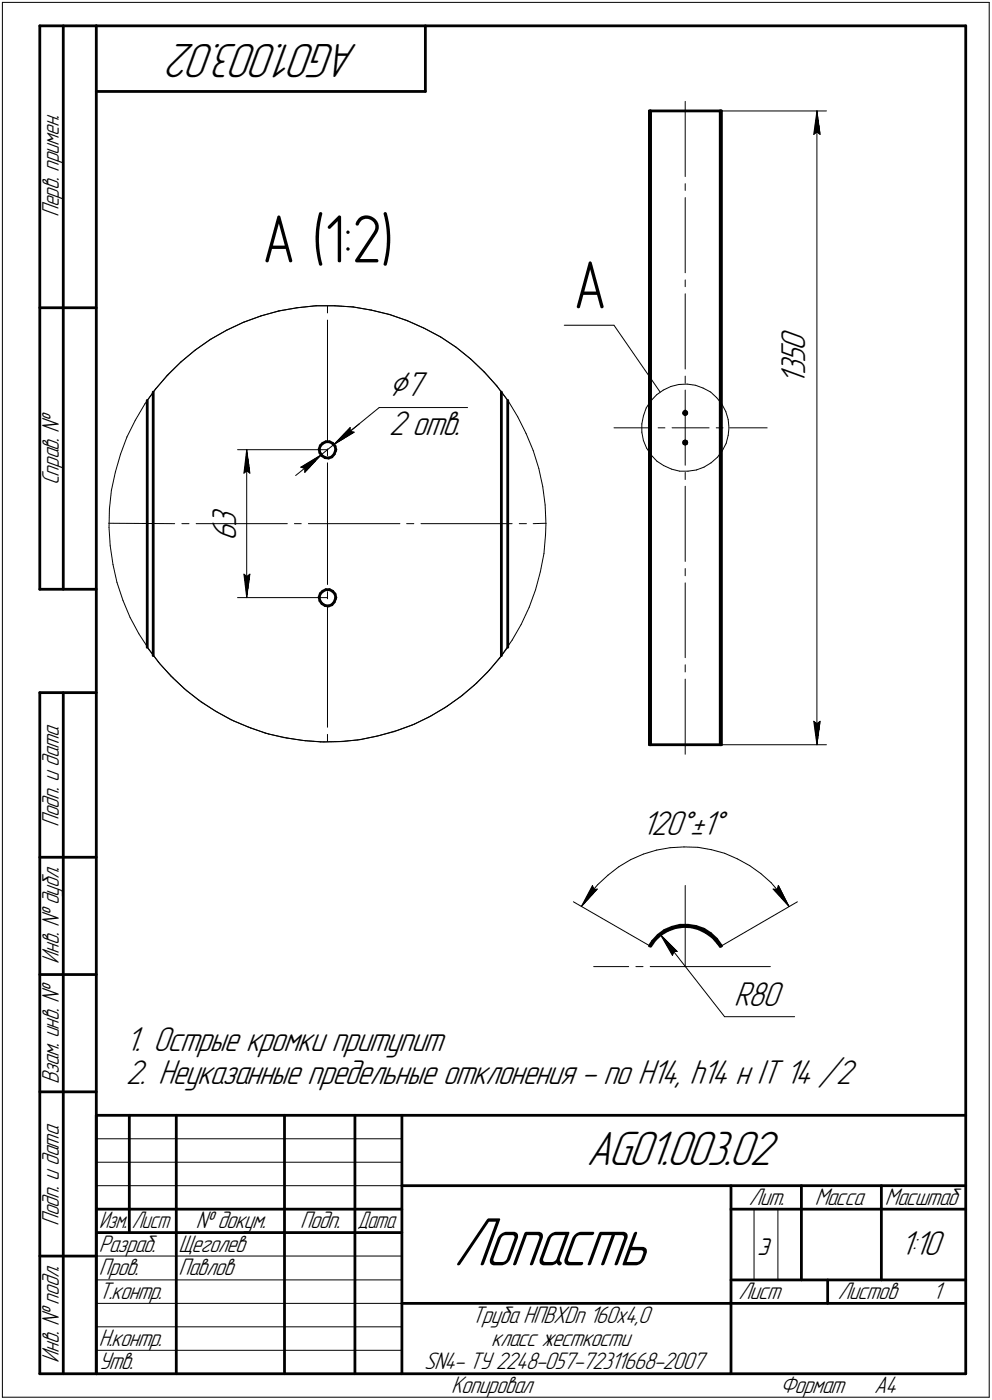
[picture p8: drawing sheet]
<svg xmlns="http://www.w3.org/2000/svg" width="211mm" height="298mm" viewBox="0 0 211 298" stroke-linecap="round" stroke-linejoin="round" font-family="sans-serif">
<g fill="none" stroke="#000" stroke-width=".21">
<path d="M.5 .5v297zM.5 .5h210zM210.5 .5v297zM145.8 39.1v1.5zM145.8 21.6v16zM153.2 23.6h22.7zM173.1 28.6l.7-.5zM173.8 23.6l.7 5zM173.8 28.1l.7 .5zM173.8 23.6l-.7 5zM173.8 23.6v135zM145.8 59.6v1.4z"/>
<path d="M145.8 42.1v16zM35.6 79.9l2.8-2.8zM35.6 79.9l-2.6 3.1zM35.7 79.8l-2.6 3zM38.4 77.1l3.1-2.5zM38.5 77l3.1-2.5zM38.5 77l-2.8 2.8zM41.5 74.6l3.2-2.3zM41.6 74.5l3.3-2.3zM44.7 72.3l3.5-1.9zM44.9 72.2l3.4-1.9zM48.2 70.4l3.5-1.7z"/>
<path d="M48.3 70.3l3.6-1.7zM51.7 68.7l3.8-1.4zM51.9 68.6l3.7-1.4zM55.5 67.3l3.8-1.1zM55.6 67.2l3.8-1zM59.3 66.2l3.9-.7zM59.4 66.2l3.9-.7zM63.2 65.5l3.9-.4zM63.3 65.5l4-.4zM67.1 65.1h4zM67.3 65.1h4zM69.7 68.2v25.9z"/>
<path d="M69.7 65.2v1.4zM71.1 65.1l4 .3zM71.3 65.1l3.9 .3zM75.1 65.4l3.9 .6zM75.2 65.4l3.9 .6zM79 66l3.8 1zM79.1 66l3.9 1zM82.8 67l3.8 1.2zM83 67l3.7 1.3zM86.6 68.2l3.6 1.6zM86.7 68.3l3.6 1.6zM90.2 69.8l3.5 1.9z"/>
<path d="M90.3 69.9l3.5 1.9zM93.7 71.7l3.3 2.2zM93.8 71.8l3.3 2.2zM97 73.9l3.1 2.5zM97.1 74l3.1 2.5zM100.1 76.4l2.9 2.8zM100.2 76.5l2.9 2.7zM103 79.2l2.6 2.8zM103.1 79.2l2.6 3zM120.1 69.3h10.5zM130.6 69.3l9.9 14.2zM145.8 62.6v16z"/>
<path d="M25.7 96.7l-1.1 3.8zM27 93l-1.3 3.7zM28.8 89.5l-1.8 3.5zM30.8 86l-2 3.5zM33 83l-1.7 2.3zM33.1 82.8l-2.3 3.2zM50.5 95.8h19.2zM52.5 95.8l.7 5zM52.5 95.8l-.6 5zM52.5 95.8v31.5zM64 99.5l4.3-2.6zM64 99.5l.9 .2z"/>
<path d="M64.9 99.7v.9zM68.3 96.9l-3.4 3.7zM68.3 96.9l2.7-2.2zM69.7 98.6v25.9zM69.7 95.6v1.4zM71 94.7l4.4-2.7zM71 94.7l5.5-4.4zM71 94.7l9.7-7.9zM74.5 91.9l.9 .1zM74.5 91v.9zM74.5 91l-3.5 3.7zM80.7 86.8h18.8z"/>
<path d="M105.6 82l2.4 3.3zM105.7 82.2l2.4 3.1zM108.1 85.3l2.1 3.4zM110.2 88.7l1.7 3.6zM111.9 92.3l1.6 3.6zM113.5 95.9l1.1 3.8zM114.6 99.7l.9 3.9zM130.6 91.1h7.9zM136.6 90.3v1.7zM136.6 92l.3 1.8zM136.9 88.6l-.3 1.7zM136.9 93.8l.7 1.6z"/>
<path d="M137.5 86.9l-.6 1.7zM137.6 95.4l1 1.5zM138.4 85.4l-.9 1.5zM138.6 96.9l1.2 1.3zM139.7 84.1l1.4-1zM139.7 84.1l-1.3 1.3zM139.8 98.2l1.4 .9zM140 91.1h1.5zM141.1 83.1l1.6-.8zM141.2 99.1l1.7 .8zM142.7 82.3l1.7-.4zM142.9 99.9l1.7 .4z"/>
<path d="M143 91.1h7.9zM144.4 81.9l1.8-.1zM145.8 83.1v16zM145.8 80.1v1.5zM146.2 81.8l1.8 .2zM148 82l1.6 .6zM149.6 82.6l1.6 .9zM149.8 99.5l1.5-.9zM151.2 83.5l1.3 1.2zM151.3 98.6l1.4-1.2zM152.4 91.1h1.4zM152.5 84.7l1.1 1.3z"/>
<path d="M153.6 86l.8 1.6zM153.7 96l-1 1.4zM154.4 87.6l.5 1.7zM154.5 94.4l-.8 1.6zM154.9 89.3l.2 1.8zM154.9 92.7l-.4 1.7zM155.1 91.1l-.2 1.6zM155.4 91.1h7.8zM23.1 111.4l14.1 .1zM23.2 112.4l.3 3.8zM23.3 108.4l-.1 4zM23.5 116.2l.5 4z"/>
<path d="M23.7 104.4l-.4 4zM24.6 100.5l-.9 3.9zM38.7 111.5h1.5zM41.7 111.5h19.4zM51.9 100.8l.6-.6zM52.5 100.2l.7 .6zM62.7 111.5h1.4zM62.9 101.3l5.4-4.4zM65.6 111.5h19.5zM86.5 111.5h1.6zM89.6 111.5h19.4zM110.5 111.5h1.5z"/>
<path d="M113.5 111.5l2.7-.1zM115.5 103.6l.5 3.9zM115.7 117.9l-.7 3.9zM116 107.5l.2 4zM116.1 113.9l-.4 4zM116.2 111.5l-.1 2.4zM144.6 100.3h1.8zM145.8 103.5v16zM145.8 100.6v1.5zM146.4 100.3l1.8-.2zM148.2 100.1l1.6-.6zM24 120.2l.9 3.8z"/>
<path d="M24.9 124l1.3 3.8zM26.2 127.8l1.5 3.7zM27.7 131.5l1.8 3.5zM29.5 135l2.2 3.3zM31.3 137.8l2.4 3.2zM31.7 138.3l2.4 3.2zM50.5 127.3h19.2zM51.9 122.3l.6 5zM51.9 122.3l.6 .5zM52.5 122.8l.7-.5zM53.2 122.3l-.7 5zM69.7 128.9v26z"/>
<path d="M69.7 126v1.5zM106.7 139.6l-2.6 3.1zM108 137.8l-1.7 2.3zM109 136.3l-2.3 3.3zM110.9 132.9l-1.9 3.4zM112.6 129.3l-1.7 3.6zM114 125.6l-1.4 3.7zM115 121.8l-1 3.8zM145.8 124.1v15.9zM145.8 121.1v1.5zM33.7 141l2.6 2.9zM34.1 141.5l2.7 2.9z"/>
<path d="M36.3 143.9l2.9 2.7zM36.8 144.4l2.9 2.7zM39.2 146.6l3.1 2.5zM39.7 147.1l3.1 2.4zM42.3 149.1l3.3 2.2zM42.8 149.5l3.4 2.1zM45.6 151.3l3.5 1.9zM46.2 151.6l3.5 1.9zM49.1 153.2l3.6 1.6zM49.7 153.5l3.6 1.5zM52.7 154.8l3.8 1.3zM53.3 155l3.8 1.3z"/>
<path d="M56.5 156.1l3.9 1zM57.1 156.3l3.9 .8zM60.4 157.1l3.9 .5zM61 157.1l3.9 .6zM64.3 157.6l3.9 .4zM64.9 157.7l4 .3zM68.2 158l4-.1zM68.9 158l4-.1zM69.7 156.4v1.5zM72.2 157.9l3.9-.3zM72.9 157.9l3.9-.4zM76.1 157.6l3.9-.8z"/>
<path d="M76.8 157.5l3.9-.9zM80 156.8l3.9-1zM80.7 156.6l3.8-1.1zM83.9 155.8l3.7-1.4zM84.5 155.5l3.7-1.3zM87.6 154.4l3.6-1.7zM88.2 154.2l3.6-1.8zM91.2 152.7l3.5-2zM91.8 152.4l3.4-2zM94.7 150.7l3.2-2.3zM95.2 150.4l3.2-2.3zM97.9 148.4l3-2.5z"/>
<path d="M98.4 148.1l3-2.6zM100.9 145.9l2.8-2.7zM104.1 142.7l-2.7 2.8zM106.3 140.1l-2.6 3.1zM145.8 144.6v16zM145.8 141.6v1.5zM153.2 158.6h22.7zM173.1 153.6l.7 5zM173.1 153.6l.7 .5zM173.8 154.1l.7-.5zM174.5 153.6l-.7 5zM122 192l16.4 9.5z"/>
<path d="M125.3 190.6l-1.6 2.4zM126.1 188.6l-2.4 4.4zM126.1 188.6l.2 .8zM126.3 189.4l.8-.1zM127.1 189.3l-3.4 3.7zM127.2 188.4l-1.9 2.2zM127.2 188.4l2.2-2zM129.4 186.4l2.3-1.8zM131.7 184.6l2.5-1.6zM134.2 183l2.7-1.1zM136.9 181.9l2.8-.9zM139.7 181l2.9-.5z"/>
<path d="M140.5 199.1l3.6 3.5zM140.5 199.1l2.6 4.4zM140.5 199.1l13.7 17.4zM142.6 180.5l2.9-.2zM145.5 180.3l3 .1zM145.8 188.6v17.2zM148.5 180.4l2.9 .5zM151.4 180.9l2.8 .8zM154.2 181.7l2.7 1.2zM156.9 182.9l2.6 1.4zM159.5 184.3l2.4 1.7zM161.9 186l2.2 2z"/>
<path d="M164.1 188l1.8 2.2zM164.5 189.3l3.4 3.7zM164.5 189.3l.9 .1zM165.6 188.6l-.2 .8zM165.6 188.6l2.3 4.4zM165.9 190.2l1.7 2.4zM167.6 192.6l.3 .4zM126.3 205.8h7.5zM135.3 205.8h1.5zM138.3 205.8h7.5zM143.3 202.6h.8zM143.3 202.6l-.2 .9z"/>
<path d="M145.8 205.8h18.1zM153.5 201.4l16.2-9.4zM154.2 216.5h14.9zM20.5 247.5h65zM20.5 252.5h65zM20.5 242.5h65zM160.4 257.5v15zM165.5 257.5v15zM20.5 267.5h65zM20.5 272.5h65zM20.5 277.5h65zM.5 297.5h210z"/>
<path d="M20.5 282.5h65zM20.5 287.5h65z"/>
</g>
<g fill="#000" stroke="#000" stroke-width=".21">
<path d="M173.7 24.9h.1zM173.7 25h.1zM173.7 25.1h.1zM173.7 25.1h.1zM173.7 25.2h.1zM173.7 25.3h.1zM173.7 25.4h.1zM173.7 25.5h.1zM173.6 25.6h.2zM173.6 25.7h.2zM173.6 25.7h.2zM173.6 25.8h.2zM173.6 25.9h.2zM173.6 26h.2zM173.6 26.1h.2zM173.5 26.2h.3zM173.5 26.2h.3zM173.5 26.3h.3zM173.5 26.4h.3zM173.5 26.5h.3zM173.5 26.6h.3zM173.5 26.7h.3zM173.4 26.8h.4zM173.4 26.8h.4zM173.4 26.9h.4zM173.4 27h.4zM173.4 27.1h.4zM173.4 27.2h.4zM173.4 27.3h.4zM173.4 27.3h.4zM173.3 27.4h.5zM173.3 27.5h.5zM173.3 27.6h.5zM173.3 27.7h.5zM173.3 27.8h.5zM173.3 27.9h.5zM173.3 27.9h.5zM173.2 28h.6zM173.2 28.1h.6zM173.2 28.2h.5zM173.2 28.3h.5zM173.2 28.4h.3zM173.2 28.4h.2z"/>
<path d="M173.8 24.3h.2zM173.8 24.4h.2zM173.8 24.5h.2zM173.8 24.6h.2zM173.8 24.6h.2zM173.8 24.7h.2zM173.8 24.8h.2zM173.8 24.9h.3zM173.8 25h.3zM173.8 25.1h.3zM173.8 25.1h.3zM173.8 25.2h.3zM173.8 25.3h.3zM173.8 25.4h.3zM173.8 25.5h.3zM173.8 25.6h.4zM173.8 25.7h.4zM173.8 25.7h.4zM173.8 25.8h.4zM173.8 25.9h.4zM173.8 26h.4zM173.8 26.1h.4zM173.8 26.2h.4zM173.8 26.2h.4zM173.8 26.3h.4zM173.8 26.4h.4zM173.8 26.5h.4zM173.8 26.6h.4zM173.8 26.7h.4zM173.8 26.8h.5zM173.8 26.8h.5zM173.8 26.9h.5zM173.8 27h.5zM173.8 27.1h.5zM173.8 27.2h.5zM173.8 27.3h.5zM173.8 27.3h.5zM173.8 27.4h.6zM173.8 27.5h.6zM173.8 27.6h.6zM173.8 27.7h.6zM173.8 27.8h.6zM173.8 27.9h.6zM173.8 27.9h.6zM173.8 28h.7zM173.8 28.1h.7zM174 28.2h.5zM174.1 28.3h.4zM174.2 28.4h.3zM174.3 28.4h.2z"/>
<path d="M52.3 97.2h.2zM52.3 97.3h.2zM52.3 97.4h.2zM52.3 97.5h.2zM52.3 97.5h.2zM52.3 97.6h.2zM52.3 97.7h.2zM52.3 97.8h.2zM52.3 97.9h.2zM52.2 98h.3zM52.2 98h.3zM52.2 98.1h.3zM52.2 98.2h.3zM52.2 98.3h.3zM52.2 98.4h.3zM52.2 98.5h.3zM52.2 98.6h.3zM52.2 98.6h.3zM52.2 98.7h.3zM52.2 98.8h.3zM52.2 98.9h.3zM52.2 99h.3zM52.2 99.1h.3zM52.2 99.1h.3zM52.2 99.2h.3zM52.2 99.3h.3zM52.1 99.4h.4zM52.1 99.5h.4zM52.1 99.6h.4zM52.1 99.7h.4zM52.1 99.7h.4zM52.1 99.8h.4zM52.1 99.9h.4zM52.1 100h.4zM52 100.1h.5zM52 100.2h.5zM52 100.2h.5zM52 100.3h.4zM52 100.4h.3zM52 100.5h.2zM52 100.6h.2z"/>
<path d="M52.5 96.4h.2zM52.5 96.5h.2zM52.5 96.6h.2zM52.5 96.7h.2zM52.5 96.8h.2zM52.5 96.9h.2zM52.5 96.9h.2zM52.5 97h.2zM52.5 97.1h.2zM52.5 97.2h.2zM52.5 97.3h.2zM52.5 97.4h.2zM52.5 97.5h.2zM52.5 97.5h.2zM52.5 97.6h.2zM52.5 97.7h.3zM52.5 97.8h.3zM52.5 97.9h.3zM52.5 98h.3zM52.5 98h.3zM52.5 98.1h.3zM52.5 98.2h.3zM52.5 98.3h.4zM52.5 98.4h.4zM52.5 98.5h.4zM52.5 98.6h.4zM52.5 98.6h.4zM52.5 98.7h.4zM52.5 98.8h.4zM52.5 98.9h.5zM52.5 99h.5zM52.5 99.1h.5zM52.5 99.1h.5zM52.5 99.2h.5zM52.5 99.3h.5zM52.5 99.4h.5zM52.5 99.5h.5zM52.5 99.6h.6zM52.5 99.7h.6zM52.5 99.7h.6zM52.5 99.8h.6zM52.5 99.9h.6zM52.5 100h.6zM52.5 100.1h.6zM52.5 100.2h.7zM52.5 100.2h.7zM52.7 100.3h.5zM52.7 100.4h.5zM52.8 100.5h.4zM53 100.6h.2z"/>
<path d="M67.8 97.2h.2zM67.6 97.3h.2zM67.6 97.4h.1zM67.4 97.5h.2zM67.2 97.5h.4zM67.1 97.6h.4zM67 97.7h.3zM66.8 97.8h.4zM66.7 97.9h.4zM66.5 98h.6zM66.4 98h.6zM66.3 98.1h.5zM66.1 98.2h.6zM66 98.3h.6zM65.9 98.4h.6zM65.7 98.5h.8zM65.6 98.6h.7zM65.4 98.6h.8zM65.3 98.7h.8zM65.2 98.8h.8zM65 98.9h1zM64.9 99h.9zM64.8 99.1h.9zM64.6 99.1h1zM64.4 99.2h1.1zM64.3 99.3h1.1zM64.2 99.4h1.1zM64 99.5h1.2zM64.3 99.6h.8zM64.6 99.7h.4z"/>
<path d="M67.8 97.3h.2zM67.7 97.4h.2zM67.6 97.5h.2zM67.6 97.5h.1zM67.5 97.6h.1zM67.3 97.7h.3zM67.2 97.8h.3zM67.1 97.9h.3zM67.1 98h.2zM67 98h.2zM66.8 98.1h.4zM66.7 98.2h.4zM66.6 98.3h.5zM66.5 98.4h.5zM66.5 98.5h.4zM66.3 98.6h.5zM66.2 98.6h.5zM66.1 98.7h.5zM66 98.8h.5zM66 98.9h.5zM65.8 99h.6zM65.7 99.1h.6zM65.6 99.1h.6zM65.5 99.2h.6zM65.4 99.3h.6zM65.3 99.4h.7zM65.2 99.5h.8zM65.1 99.6h.8zM65 99.7h.8zM64.9 99.7h.8zM64.9 99.8h.7zM64.9 99.9h.6zM64.9 100h.5zM64.9 100.1h.5zM64.9 100.2h.4zM64.9 100.2h.3zM64.9 100.3h.2zM64.9 100.4h.1z"/>
<path d="M74.4 91.9h.5zM74.3 92h1.1zM74.3 92.1h1zM74.2 92.2h.9zM74 92.3h1zM73.9 92.4h.9zM73.8 92.5h.9zM73.7 92.5h.9zM73.6 92.6h.8zM73.5 92.7h.8zM73.4 92.8h.8zM73.3 92.9h.7zM73.2 93h.6zM73.1 93h.6zM73 93.1h.6zM72.9 93.2h.5zM72.7 93.3h.6zM72.6 93.4h.6zM72.6 93.5h.5zM72.5 93.6h.4zM72.3 93.6h.4zM72.2 93.7h.4zM72.1 93.8h.4zM72.1 93.9h.2zM71.9 94h.3zM71.8 94.1h.3zM71.7 94.1h.2zM71.6 94.2h.2zM71.5 94.3h.1z"/>
<path d="M74.3 91.3h.2zM74.3 91.4h.2zM74.2 91.4h.3zM74.1 91.5h.4zM74 91.6h.5zM73.9 91.7h.6zM73.8 91.8h.7zM73.7 91.9h.8zM73.7 91.9h.7zM73.6 92h.7zM73.5 92.1h.8zM73.4 92.2h.8zM73.3 92.3h.7zM73.2 92.4h.7zM73.2 92.5h.6zM73.1 92.5h.6zM73 92.6h.6zM72.9 92.7h.6zM72.8 92.8h.6zM72.8 92.9h.5zM72.7 93h.5zM72.6 93h.5zM72.6 93.1h.4zM72.5 93.2h.4zM72.4 93.3h.3zM72.3 93.4h.3zM72.2 93.5h.4zM72.1 93.6h.4zM72.1 93.6h.2zM72 93.7h.2zM71.9 93.8h.2zM71.8 93.9h.3zM71.7 94h.2zM71.6 94.1h.2zM71.5 94.1h.2zM71.5 94.2h.1z"/>
<path d="M52 122.4h.2zM52 122.5h.2zM52 122.6h.3zM52 122.7h.4zM52 122.8h.5zM52 122.9h.5zM52 122.9h.5zM52.1 123h.4zM52.1 123.1h.4zM52.1 123.2h.4zM52.1 123.3h.4zM52.1 123.4h.4zM52.1 123.4h.4zM52.1 123.5h.4zM52.1 123.6h.4zM52.2 123.7h.3zM52.2 123.8h.3zM52.2 123.9h.3zM52.2 124h.3zM52.2 124h.3zM52.2 124.1h.3zM52.2 124.2h.3zM52.2 124.3h.3zM52.2 124.4h.3zM52.2 124.5h.3zM52.2 124.5h.3zM52.2 124.6h.3zM52.2 124.7h.3zM52.2 124.8h.3zM52.2 124.9h.3zM52.2 125h.3zM52.2 125.1h.3zM52.3 125.1h.2zM52.3 125.2h.2zM52.3 125.3h.2zM52.3 125.4h.2zM52.3 125.5h.2zM52.3 125.6h.2zM52.3 125.6h.2zM52.3 125.7h.2zM52.3 125.8h.2z"/>
<path d="M53 122.4h.2zM52.8 122.5h.4zM52.7 122.6h.5zM52.7 122.7h.5zM52.5 122.8h.7zM52.5 122.9h.7zM52.5 122.9h.6zM52.5 123h.6zM52.5 123.1h.6zM52.5 123.2h.6zM52.5 123.3h.6zM52.5 123.4h.6zM52.5 123.4h.6zM52.5 123.5h.5zM52.5 123.6h.5zM52.5 123.7h.5zM52.5 123.8h.5zM52.5 123.9h.5zM52.5 124h.5zM52.5 124h.5zM52.5 124.1h.5zM52.5 124.2h.4zM52.5 124.3h.4zM52.5 124.4h.4zM52.5 124.5h.4zM52.5 124.5h.4zM52.5 124.6h.4zM52.5 124.7h.4zM52.5 124.8h.3zM52.5 124.9h.3zM52.5 125h.3zM52.5 125.1h.3zM52.5 125.1h.3zM52.5 125.2h.3zM52.5 125.3h.3zM52.5 125.4h.2zM52.5 125.5h.2zM52.5 125.6h.2zM52.5 125.6h.2zM52.5 125.7h.2zM52.5 125.8h.2zM52.5 125.9h.2zM52.5 126h.2zM52.5 126.1h.2zM52.5 126.2h.2zM52.5 126.2h.2zM52.5 126.3h.2zM52.5 126.4h.2zM52.5 126.5h.2zM52.5 126.6h.2z"/>
<path d="M173.2 153.8h.2zM173.2 153.8h.3zM173.2 153.9h.5zM173.2 154h.5zM173.2 154.1h.6zM173.2 154.2h.6zM173.3 154.3h.5zM173.3 154.3h.5zM173.3 154.4h.5zM173.3 154.5h.5zM173.3 154.6h.5zM173.3 154.7h.5zM173.3 154.8h.5zM173.4 154.9h.4zM173.4 154.9h.4zM173.4 155h.4zM173.4 155.1h.4zM173.4 155.2h.4zM173.4 155.3h.4zM173.4 155.4h.4zM173.4 155.4h.4zM173.5 155.5h.3zM173.5 155.6h.3zM173.5 155.7h.3zM173.5 155.8h.3zM173.5 155.9h.3zM173.5 156h.3zM173.5 156h.3zM173.6 156.1h.2zM173.6 156.2h.2zM173.6 156.3h.2zM173.6 156.4h.2zM173.6 156.5h.2zM173.6 156.5h.2zM173.6 156.6h.2zM173.7 156.7h.1zM173.7 156.8h.1zM173.7 156.9h.1zM173.7 157h.1zM173.7 157.1h.1zM173.7 157.1h.1zM173.7 157.2h.1zM173.7 157.3h.1z"/>
<path d="M174.3 153.8h.2zM174.2 153.8h.3zM174.1 153.9h.4zM174 154h.5zM173.8 154.1h.7zM173.8 154.2h.7zM173.8 154.3h.6zM173.8 154.3h.6zM173.8 154.4h.6zM173.8 154.5h.6zM173.8 154.6h.6zM173.8 154.7h.6zM173.8 154.8h.6zM173.8 154.9h.5zM173.8 154.9h.5zM173.8 155h.5zM173.8 155.1h.5zM173.8 155.2h.5zM173.8 155.3h.5zM173.8 155.4h.5zM173.8 155.4h.5zM173.8 155.5h.4zM173.8 155.6h.4zM173.8 155.7h.4zM173.8 155.8h.4zM173.8 155.9h.4zM173.8 156h.4zM173.8 156h.4zM173.8 156.1h.4zM173.8 156.2h.4zM173.8 156.3h.4zM173.8 156.4h.4zM173.8 156.5h.4zM173.8 156.5h.4zM173.8 156.6h.4zM173.8 156.7h.3zM173.8 156.8h.3zM173.8 156.9h.3zM173.8 157h.3zM173.8 157.1h.3zM173.8 157.1h.3zM173.8 157.2h.3zM173.8 157.3h.3zM173.8 157.4h.2zM173.8 157.5h.2zM173.8 157.6h.2zM173.8 157.6h.2zM173.8 157.7h.2zM173.8 157.8h.2zM173.8 157.9h.2z"/>
<path d="M126 188.7h.2zM126 188.8h.2zM125.9 188.9h.3zM125.9 189h.3zM125.8 189.1h.4zM125.8 189.1h.5zM125.7 189.2h.6zM125.7 189.3h.6zM125.6 189.4h.7zM125.6 189.5h.7zM125.6 189.6h.6zM125.6 189.7h.6zM125.5 189.7h.7zM125.5 189.8h.6zM125.4 189.9h.6zM125.4 190h.5zM125.3 190.1h.6zM125.2 190.2h.6zM125.2 190.2h.5zM125.1 190.3h.6zM125.1 190.4h.5zM125.1 190.5h.5zM125.1 190.6h.4zM125 190.7h.5zM125 190.8h.4zM124.9 190.8h.4zM124.9 190.9h.4zM124.8 191h.4zM124.8 191.1h.3zM124.7 191.2h.4zM124.7 191.3h.4zM124.6 191.3h.4zM124.6 191.4h.3zM124.5 191.5h.3zM124.5 191.6h.3zM124.5 191.7h.2zM124.4 191.8h.2zM124.4 191.9h.2zM124.3 191.9h.2zM124.3 192h.2zM124.2 192.1h.2zM124.2 192.2h.2zM124.1 192.3h.2zM124 192.4h.2z"/>
<path d="M126.3 189.4h.8zM126.3 189.5h.7zM126.2 189.6h.7zM126.2 189.7h.6zM126.2 189.7h.5zM126.1 189.8h.6zM126 189.9h.6zM125.9 190h.6zM125.9 190.1h.5zM125.8 190.2h.5zM125.7 190.2h.5zM125.7 190.3h.5zM125.6 190.4h.6zM125.6 190.5h.5zM125.5 190.6h.5zM125.5 190.7h.4zM125.4 190.8h.4zM125.3 190.8h.4zM125.3 190.9h.3zM125.2 191h.4zM125.1 191.1h.4zM125.1 191.2h.3zM125.1 191.3h.3zM125 191.3h.3zM124.9 191.4h.3zM124.8 191.5h.3zM124.8 191.6h.3zM124.7 191.7h.3zM124.6 191.8h.3zM124.6 191.9h.2zM124.5 191.9h.2zM124.5 192h.1zM124.4 192.1h.1zM124.4 192.2h.1zM124.3 192.3h.2zM124.2 192.4h.2z"/>
<path d="M141 199.7h.1zM141.1 199.8h.1zM141.1 199.9h.1zM141.1 200h.2zM141.1 200.1h.3zM141.2 200.2h.3zM141.3 200.2h.2zM141.3 200.3h.3zM141.4 200.4h.2zM141.4 200.5h.3zM141.5 200.6h.3zM141.5 200.7h.3zM141.6 200.7h.3zM141.6 200.8h.4zM141.6 200.9h.5zM141.7 201h.5zM141.7 201.1h.5zM141.8 201.2h.4zM141.8 201.3h.5zM141.9 201.3h.5zM142 201.4h.4zM142 201.5h.5zM142.1 201.6h.5zM142.1 201.7h.6zM142.2 201.8h.5zM142.2 201.8h.5zM142.2 201.9h.6zM142.3 202h.6zM142.3 202.1h.7zM142.4 202.2h.7zM142.4 202.3h.7zM142.5 202.4h.7zM142.6 202.4h.7zM142.6 202.5h.7zM142.7 202.6h.6zM142.7 202.7h.6zM142.7 202.8h.6zM142.7 202.9h.6zM142.8 202.9h.5zM142.9 203h.4zM142.9 203.1h.4zM143 203.2h.2zM143 203.3h.2z"/>
<path d="M141.2 199.9h.2zM141.3 200h.2zM141.4 200.1h.2zM141.5 200.2h.1zM141.5 200.2h.2zM141.6 200.3h.2zM141.6 200.4h.3zM141.7 200.5h.3zM141.8 200.6h.3zM141.8 200.7h.4zM141.9 200.7h.3zM142 200.8h.3zM142.1 200.9h.3zM142.2 201h.3zM142.2 201.1h.4zM142.2 201.2h.5zM142.3 201.3h.4zM142.4 201.3h.4zM142.4 201.4h.5zM142.5 201.5h.5zM142.6 201.6h.5zM142.7 201.7h.5zM142.7 201.8h.6zM142.7 201.8h.6zM142.8 201.9h.6zM142.9 202h.6zM143 202.1h.6zM143.1 202.2h.6zM143.1 202.3h.7zM143.2 202.4h.6zM143.3 202.4h.6zM143.3 202.5h.7z"/>
<path d="M164.6 189.4h.8zM164.7 189.5h.7zM164.8 189.6h.7zM164.8 189.7h.8zM164.9 189.7h.7zM165 189.8h.7zM165.1 189.9h.7zM165.2 190h.6zM165.3 190.1h.6zM165.4 190.2h.5zM165.4 190.2h.5zM165.4 190.3h.6zM165.5 190.4h.6zM165.6 190.5h.6zM165.7 190.6h.5zM165.8 190.7h.5zM165.9 190.8h.5zM165.9 190.8h.5zM166 190.9h.5zM166.1 191h.4zM166.2 191.1h.3zM166.2 191.2h.4zM166.3 191.3h.4zM166.4 191.3h.4zM166.5 191.4h.3zM166.5 191.5h.4zM166.6 191.6h.4zM166.7 191.7h.3zM166.8 191.8h.2zM166.9 191.9h.2zM167 191.9h.1zM167 192h.2zM167 192.1h.3zM167.1 192.2h.3zM167.2 192.3h.2zM167.3 192.4h.2zM167.4 192.4h.2z"/>
<path d="M165.6 188.7h.2zM165.6 188.8h.2zM165.5 188.9h.4zM165.5 189h.4zM165.5 189.1h.4zM165.4 189.1h.5zM165.4 189.2h.6zM165.4 189.3h.6zM165.4 189.4h.7zM165.4 189.5h.7zM165.5 189.6h.7zM165.6 189.7h.6zM165.6 189.7h.7zM165.7 189.8h.6zM165.8 189.9h.6zM165.8 190h.6zM165.9 190.1h.6zM165.9 190.2h.6zM165.9 190.2h.6zM166 190.3h.5zM166.1 190.4h.5zM166.2 190.5h.4zM166.2 190.6h.5zM166.3 190.7h.4zM166.4 190.8h.4zM166.4 190.8h.4zM166.5 190.9h.4zM166.5 191h.4zM166.5 191.1h.5zM166.6 191.2h.4zM166.7 191.3h.3zM166.8 191.3h.2zM166.8 191.4h.3zM166.9 191.5h.2zM167 191.6h.2zM167 191.7h.2zM167 191.8h.3zM167.1 191.9h.2zM167.1 191.9h.3zM167.2 192h.2zM167.3 192.1h.2zM167.4 192.3h.2z"/>
</g>
<g fill="none" stroke="#000" stroke-width=".59">
<path d="M8.5 5.5v120zM8.5 5.5h12zM13.5 5.5v120zM20.5 5.5v287zM20.5 5.5h185zM20.5 19.5h70zM90.5 5.5v14zM205.5 5.5v287zM138.2 23.6v135zM138.2 23.6h.2zM138.4 23.6v135zM138.4 23.6h14.8z"/>
<path d="M153.2 23.6h.3zM153.2 23.6v135zM153.5 23.6v135zM8.5 65.5h12zM31.3 85.3v52.5zM32.6 83.5v56.1zM67.9 95.7l.2 .7zM68.1 96.4l.4 .6zM68.2 94.9l.5-.5zM68.2 94.9l-.3 .8zM68.5 97l.7 .5zM68.7 94.4l.6-.3z"/>
<path d="M69.2 97.5h.7zM69.3 94.1h.8zM69.9 97.5l.7-.2zM70.1 94.1l.7 .3zM70.8 94.4l.5 .6zM71.1 96.7l-.5 .6zM71.3 95l.2 .8zM71.4 96l-.3 .7zM71.5 95.8l-.1 .2zM106.7 83.5v56.1zM108 85.3v52.5zM145.5 88v.1z"/>
<path d="M145.5 94.2v.3zM145.5 87.7l.3-.2zM145.5 87.7v.3zM145.5 88.1l.3 .2zM145.5 94l.3-.1zM145.5 94v.2zM145.5 94.5l.3 .1zM145.8 87.5l.2 .2zM145.8 88.3l.2-.2zM145.8 93.9l.2 .1zM145.8 94.6l.2-.1zM146 87.7l.1 .3z"/>
<path d="M146 94l.1 .2zM146.1 88l-.1 .1zM146.1 94.2l-.1 .3zM8.5 125.5h12zM67.9 127.2l.2 .7zM68.1 127.9l.4 .6zM68.2 126.4l.5-.5zM68.2 126.4l-.3 .8zM68.5 128.5l.7 .4zM68.7 125.9l.6-.3zM69.2 128.9l.7 .1zM69.3 125.6h.8z"/>
<path d="M69.9 129l.7-.2zM70.1 125.6l.7 .3zM70.8 125.9l.5 .6zM71.1 128.2l-.5 .6zM71.3 126.5l.2 .8zM71.4 127.5l-.3 .7zM71.5 127.3l-.1 .2zM8.5 147.5v145zM8.5 147.5h12zM13.5 147.5v145zM138.2 158.6h.2zM138.4 158.6h14.8z"/>
<path d="M153.2 158.6h.3zM8.5 182.5h12zM140 199.1l1.4-1zM140 199.1l-1.1 1.3zM140.6 199l1.5-.9zM141.4 198.1l1.6-.7zM142.1 198.1l1.6-.6zM143 197.4l1.7-.4zM143.7 197.5l1.7-.2zM144.7 197h1.7zM145.4 197.3l1.7 .1zM146.4 197l1.7 .3z"/>
<path d="M147.1 197.4l1.6 .4zM148.1 197.3l1.7 .6zM148.7 197.8l1.5 .7zM149.8 197.9l1.4 .9zM150.2 198.5l1.4 1.1zM151.2 198.8l1.3 1.2zM151.6 199.6l1.1 1.2zM152.5 200l1 1.4zM8.5 207.5h12zM138.9 200.4l-.7 1zM139.4 200.2l-1 1.3zM139.4 200.2l1.2-1.2z"/>
<path d="M152.7 200.8l.5 .7zM153.2 201.5l.3-.1zM8.5 232.5h12zM20.5 237.5h185zM20.5 237.5v55zM27.5 237.5v25zM37.5 237.5v55zM60.5 237.5v55zM75.5 237.5v55zM85.5 237.5v55zM20.5 257.5h65zM85.5 252.5h120z"/>
<path d="M155.5 252.5v40zM155.5 257.5h15zM170.5 252.5v20zM170.5 257.5h35zM187.5 252.5v20zM8.5 267.5h12zM20.5 262.5h65zM85.5 277.5h70zM155.5 277.5h50zM155.5 272.5h50zM176.1 272.5v5zM8.5 292.5h12z"/>
<path d="M20.5 292.5h185z"/>
</g>
<text font-size="15.6" x="96.5" y="269.4">Лопасть</text>
<g font-size="14.6">
<text x="55.8" y="55.9">А (1:2)</text>
<text x="122" y="65.7">А</text>
</g>
<g font-size="10.9">
<text x="76.2" y="9.4" transform="rotate(180 76.2 9.4)">AG01.003.02</text>
<text x="124.8" y="248.1">AG01.003.02</text>
</g>
<text font-size="8.5" x="82.7" y="84.2">Ç7</text>
<g font-size="7.8">
<text x="171.3" y="81.9" transform="rotate(-90 171.3 81.9)">1350</text>
<text x="82.7" y="92.5">2 отв.</text>
<text x="50.2" y="115.3" transform="rotate(-90 50.2 115.3)">63</text>
<text x="136.6" y="177.8">120Å±1Å</text>
<text x="156.2" y="214.2">R80</text>
<text x="26.8" y="223.8">1. Острые кромки притупит</text>
<text x="26.8" y="230.8">2. Неуказанные предельные отклонения - по H14, h14 н IT 14 /2</text>
<text x="191.6" y="267.2">1:10</text>
</g>
<text font-size="7.6" x="161.1" y="267.2">э</text>
<g font-size="5.4">
<text x="12.6" y="46.3" transform="rotate(-90 12.6 46.3)">Перв. примен.</text>
<text x="12.6" y="103.4" transform="rotate(-90 12.6 103.4)">Справ. №</text>
<text x="12.6" y="176.1" transform="rotate(-90 12.6 176.1)">Подп. и дата</text>
<text x="12.6" y="205.2" transform="rotate(-90 12.6 205.2)">Инв. № дубл.</text>
<text x="12.6" y="230.9" transform="rotate(-90 12.6 230.9)">Взам. инв. №</text>
<text x="159.3" y="256.6">Лит.</text>
<text x="173.4" y="256.6">Масса</text>
<text x="188.3" y="256.6">Масштаб</text>
<text x="12.6" y="261.1" transform="rotate(-90 12.6 261.1)">Подп. и дата</text>
<text x="41.6" y="261.6">№ докум.</text>
<text x="63.9" y="261.6">Подп.</text>
<text x="21" y="266.6">Разраб.</text>
<text x="38" y="266.6">Щеголев</text>
<text x="21" y="271.6">Пров.</text>
<text x="38" y="271.6">Павлов</text>
<text x="21" y="276.6">Т.контр.</text>
<text x="100.4" y="281.7">Труба НПВХDn 160х4,0</text>
<text x="157.1" y="276.6">Лист</text>
<text x="178.3" y="276.6">Листов</text>
<text x="198.5" y="276.6">1</text>
<text x="21" y="286.6">Н.контр.</text>
<text x="104.5" y="286.6">класс жесткости</text>
<text x="12.6" y="290.2" transform="rotate(-90 12.6 290.2)">Инв. № подл.</text>
<text x="21" y="291.6">Утв.</text>
<text x="90.2" y="291.4">SN4- ТУ 2248-057-72311668-2007</text>
<text x="96" y="296.6">Копировал</text>
<text x="166" y="296.6">Формат</text>
<text x="186" y="296.6">A4</text>
</g>
<g font-size="5.3">
<text x="21.1" y="261.6">Изм.</text>
<text x="28.1" y="261.6">Лист</text>
<text x="76.1" y="261.6">Дата</text>
</g>
</svg>
